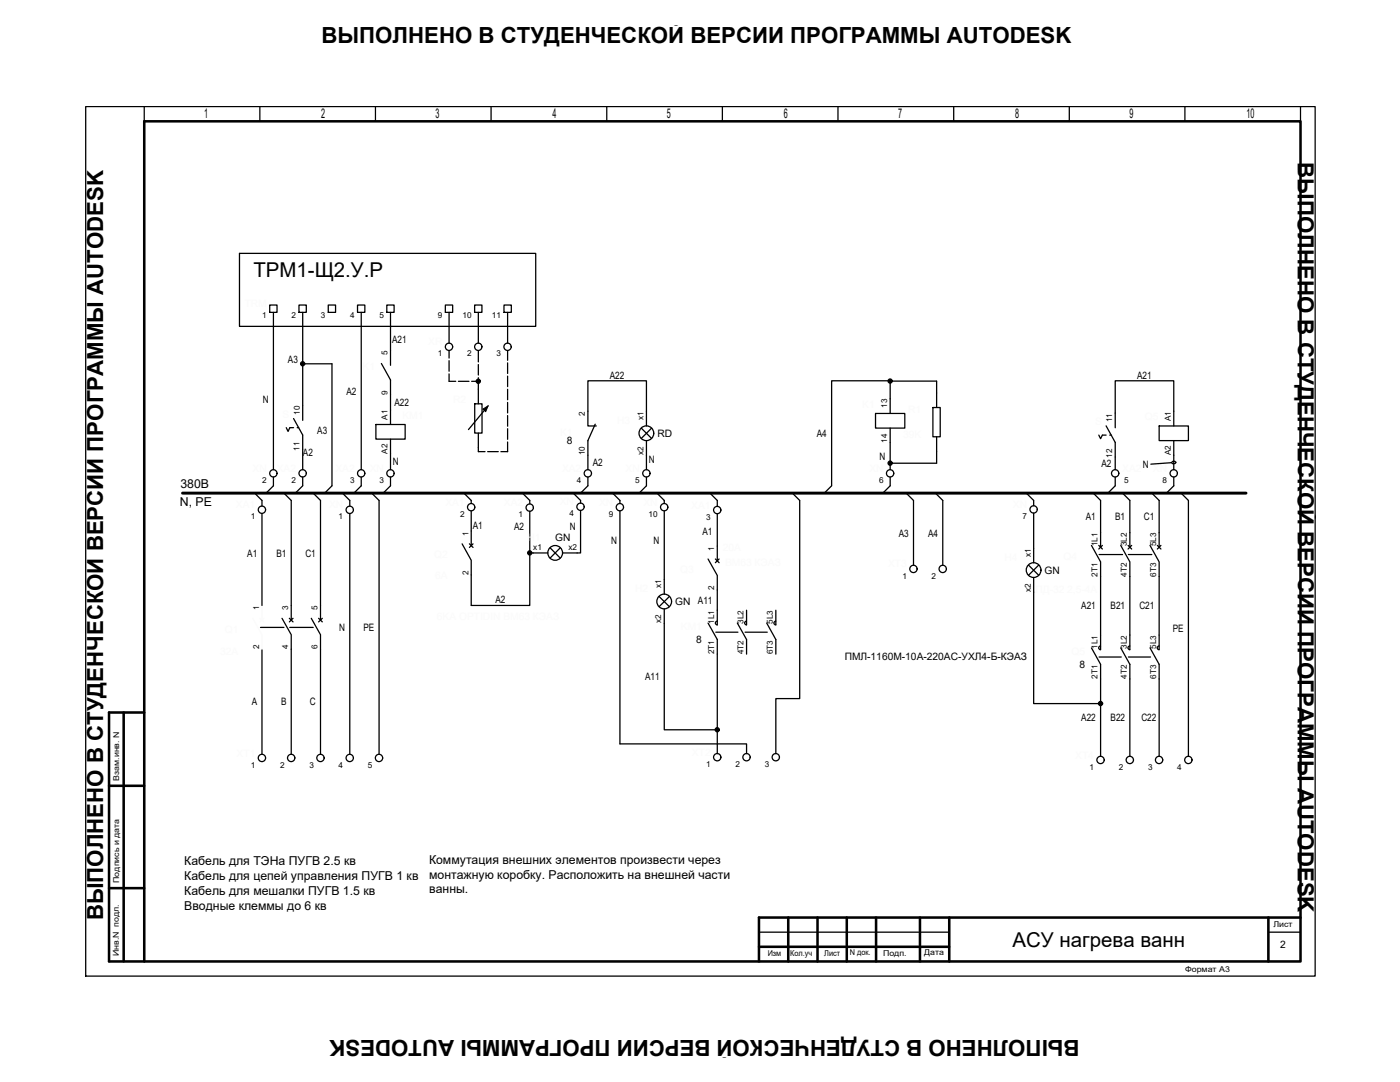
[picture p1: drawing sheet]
<svg xmlns="http://www.w3.org/2000/svg" width="279mm" height="216mm" viewBox="0 0 279 216" stroke-linecap="round" stroke-linejoin="round" font-family="sans-serif">
<!-- layer: 0 -->
<g fill="none" stroke="#000" stroke-width=".25">
<path d="M17.1 21.3h245.4v173.5h-245.4zM28.8 21.3v2.9M51.9 21.3v2.9M74.9 21.3v2.9M98 21.3v2.9M121.1 21.3v2.9M144.2 21.3v2.9M167.2 21.3v2.9M190.3 21.3v2.9M213.4 21.3v2.9M236.5 21.3v2.9M259.5 21.3v2.9"/>
<path d="M47.8 50.6h59.1v14.5h-59.1zM53.8 60.9h1.5v1.4h-1.5zM54.6 62.3v31.4M59.7 60.9h1.4v1.4h-1.4zM60.4 72.6h5.9v24.3l-1.5 1.5h2.9M60.4 62.3v21.6M65.5 60.9h1.5v1.4h-1.5zM71.4 60.9h1.4v1.4h-1.4zM72.1 62.3v31.4M76.1 72.5l1.8 3.3v8.9M77.2 60.9h1.5v1.4h-1.5zM77.9 62.3v10.6"/>
<path d="M88.9 60.9h1.4v1.4h-1.4zM89.6 62.3v6.2M89.6 69.9v1.6M89.6 72v2.1M89.6 74.6v1.5h1.4M91.5 76.1h2.1M94.1 76.1h1.4M94.7 60.9h1.5v1.4h-1.5zM95.5 62.3v6.2M95.5 69.9v2.3M95.5 72.7v2.1M95.5 75.4v5.2"/>
<path d="M100.6 60.9h1.4v1.4h-1.4zM101.3 62.3v6.2M101.3 69.9v2M101.3 72.4v2.1M101.3 75v2.1M101.3 77.7v2.1M177.7 76h9.2v5.3M53.7 98.4h-2.9l1.5 1.5v1.1M54.6 95.2v1.7l-1.5 1.5h2.9M57.1 85.3l.4 .8 .3-.8h.8M58.6 83.5l1.8 3.3v6.9M59.3 85.3h.3"/>
<path d="M59.6 98.4h-2.9l1.4 1.5v23.8M60.4 95.2v1.7l-1.5 1.5h3M65.4 98.4h-2.9l1.5 1.5v23.8M71.3 98.4h-3l1.5 1.5v1.1M72.1 95.2v1.7l-1.5 1.5h3M75 84.7h5.9v2.9h-5.9zM77.1 98.4h-2.9l1.4 1.5v50.6M77.9 95.2v1.7l-1.4 1.5h2.9M77.9 87.6v6.1M94.7 80.6h1.5v5.8h-1.5zM95.5 86.4v3.7h1.3M95.5 98.4h-2.9l1.4 1.5v.6"/>
<path d="M97.3 90.1h2.1M97.4 81l-3.9 4.7M101.3 80.3v2.1M101.3 82.9v2.1M101.3 85.5v2.2M101.3 88.2v1.9h-1.3M107.2 98.4h-2.9l1.4 1.5v.7M117.3 98.4h-2.9l1.5 1.5v.5M117.3 95.2v1.7l-1.4 1.5h2.9M118.8 84.6l-1.5 3.3v5.8M119 85h-1.7v-9h11.7v9M125.2 98.4h-2.9l1.4 1.5v.6"/>
<path d="M128 85.4l2 2.1M129 95.2v1.7l-1.4 1.5h2.9M129 87.9v5.8M130 85.4l-2 2.1M134 98.4h-2.9l1.5 1.5v.6M144.6 98.4h-2.9l1.5 1.5v1.2M161.1 98.4h-3l1.5 1.5v39.5h-4.8v11M174.7 82.5h5.9v2.9h-5.9zM177.7 82.5v-6.5h-11.7v20.9l-1.5 1.5h2.9M177.7 95.2v1.7l-1.5 1.5h2.9M177.7 85.4v8.3M183.8 98.4h-3l1.5 1.5v12.9"/>
<path d="M186.2 81.3h1.4v5.9h-1.4zM186.9 87.2v5.2h-9.2M189.6 98.4h-2.9l1.5 1.5v12.9M207.8 98.4h-3l1.5 1.5v1M219.3 86.8l.3 .7 .4-.7h.7M220.7 85l1.9 3.3v5.4M221.1 98.4h-2.9l1.4 1.5v9.3M221.5 86.8h.3M222.6 95.2v1.7l-1.5 1.5h2.9M226.9 98.4h-2.9l1.5 1.5v9.3M231.3 85h5.9v2.9h-5.9zM232.8 98.4h-2.9l1.4 1.5v9.3"/>
<path d="M233.9 92.2l.6-.2 .2 .3-.2 .2h-.5l-.2-.2-4.1 .3M234.3 95.2v1.7l-1.5 1.5h2.9M234.3 85v-9h-11.7v9.4M234.3 87.9v5.8M238.6 98.4h-2.9l1.5 1.5v51M52.3 102.5v18.3M69.8 102.5v48M93.7 108.5l.7 .7M94 101.9v7M94.4 108.5l-.7 .7M105.7 102v18.8h-11.7v-9l-1.8-3.3M105.7 110.3h3.6"/>
<path d="M109.8 109.3l2 2.1M111.8 109.3l-2 2.1M115.9 101.8v8.5h-3.6M123.7 101.9v46.5h25.3v2M131.5 119l2.1 2.1M132.6 101.9v16.7M133.6 119l-2.1 2.1M141.3 111.5l1.9 3.3v9.9a.37 .37 0 0 1-.4-.4 .37 .37 0 0 1 .3-.4M142.8 111.5l.7 .8M143.2 102.5v9.4M143.5 111.5l-.7 .8M205.3 112.7l2 2.1"/>
<path d="M206.3 115.2v25.2h13.3M206.3 102.4v9.9M207.3 112.7l-2 2.1M217.8 108.8l1.8 3.3v17.5a.37 .37 0 0 1-.3-.3 .37 .37 0 0 1 .3-.4M219.3 108.8l.7 .8M219.4 110.7h4.6M220 108.8l-.7 .8M223.7 108.8l1.8 3.3v17.5a.37 .37 0 0 1-.4-.3 .37 .37 0 0 1 .4-.4M225.1 108.8l.7 .8M225.2 110.7h4.7M225.8 108.8l-.7 .8M229.5 108.8l1.8 3.3v17.5"/>
<path d="M231 108.8l.7 .8M231.7 108.8l-.7 .8M52 125.2h4.7M52.3 129.6v20.9M56.3 123.4l1.8 3.3v23.8M57.7 123.4l.8 .7M57.8 125.2h4.7M58.5 123.4l-.8 .7M62.1 123.4l1.9 3.3v23.8M63.6 123.4l.7 .7M64.3 123.4l-.7 .7M132.6 121.5v24.1h10.6"/>
<path d="M141.3 124.3l1.9 3.3v22.8M142.9 126.1h4.4M147.2 124.3l1.8 3.3v2.9M148.7 126.1h4.4M149 121.8v2.9a.37 .37 0 0 1-.4-.4 .37 .37 0 0 1 .4-.4M153 124.3l1.8 3.3v2.9M154.8 121.8v2.9a.37 .37 0 0 1-.3-.4 .37 .37 0 0 1 .3-.4M217.8 129.3l1.8 3.3v18.3M219.4 131.1h4.4M223.7 129.3l1.8 3.3v18.3M225.2 131.1h4.4M229.5 129.3l1.8 3.3v18.3"/>
<path d="M231.3 128.9a.37 .37 0 0 0-.4 .4 .37 .37 0 0 0 .4 .3M151.5 186h37.9M253.1 186h6.4"/>
<circle cx="60.4" cy="72.6" r=".41"/>
<circle cx="60.4" cy="72.6" r=".26"/>
<circle cx="60.4" cy="72.6" r=".14"/>
<circle cx="89.6" cy="69.2" r=".73"/>
<circle cx="95.5" cy="69.2" r=".73"/>
<circle cx="95.5" cy="76.1" r=".41"/>
<circle cx="95.5" cy="76.1" r=".26"/>
<circle cx="95.5" cy="76.1" r=".14"/>
<circle cx="101.3" cy="69.2" r=".73"/>
<circle cx="177.6" cy="76" r=".41"/>
<circle cx="177.6" cy="76" r=".26"/>
<circle cx="177.6" cy="76" r=".14"/>
<circle cx="54.6" cy="94.4" r=".73"/>
<circle cx="60.4" cy="94.4" r=".73"/>
<circle cx="72.1" cy="94.4" r=".73"/>
<circle cx="77.9" cy="94.4" r=".73"/>
<circle cx="117.3" cy="94.4" r=".73"/>
<circle cx="129" cy="86.4" r="1.47"/>
<circle cx="129" cy="94.4" r=".73"/>
<circle cx="177.6" cy="94.4" r=".73"/>
<circle cx="177.6" cy="92.4" r=".41"/>
<circle cx="177.6" cy="92.4" r=".26"/>
<circle cx="177.6" cy="92.4" r=".14"/>
<circle cx="222.6" cy="94.4" r=".73"/>
<circle cx="234.2" cy="94.4" r=".73"/>
<circle cx="52.3" cy="101.7" r=".73"/>
<circle cx="69.8" cy="101.7" r=".73"/>
<circle cx="94" cy="101.2" r=".73"/>
<circle cx="105.7" cy="101.3" r=".73"/>
<circle cx="105.7" cy="110.3" r=".41"/>
<circle cx="105.7" cy="110.3" r=".26"/>
<circle cx="105.7" cy="110.3" r=".14"/>
<circle cx="110.8" cy="110.3" r="1.47"/>
<circle cx="115.9" cy="101.1" r=".73"/>
<circle cx="123.7" cy="101.2" r=".73"/>
<circle cx="132.6" cy="101.2" r=".73"/>
<circle cx="143.1" cy="101.8" r=".73"/>
<circle cx="182.3" cy="113.5" r=".73"/>
<circle cx="188.1" cy="113.5" r=".73"/>
<circle cx="206.3" cy="113.8" r="1.47"/>
<circle cx="206.3" cy="101.6" r=".73"/>
<circle cx="132.6" cy="120" r="1.47"/>
<circle cx="52.3" cy="151.2" r=".73"/>
<circle cx="58.1" cy="151.2" r=".73"/>
<circle cx="64" cy="151.2" r=".73"/>
<circle cx="69.8" cy="151.2" r=".73"/>
<circle cx="75.6" cy="151.2" r=".73"/>
<circle cx="143.1" cy="151.1" r=".73"/>
<circle cx="143.1" cy="145.6" r=".41"/>
<circle cx="143.1" cy="145.6" r=".26"/>
<circle cx="143.1" cy="145.6" r=".14"/>
<circle cx="149" cy="151.1" r=".73"/>
<circle cx="154.8" cy="151.1" r=".73"/>
<circle cx="219.6" cy="151.6" r=".73"/>
<circle cx="219.6" cy="140.4" r=".41"/>
<circle cx="219.6" cy="140.4" r=".26"/>
<circle cx="219.6" cy="140.4" r=".14"/>
<circle cx="225.5" cy="151.6" r=".73"/>
<circle cx="231.3" cy="151.6" r=".73"/>
<circle cx="237.2" cy="151.6" r=".73"/>
</g>
<path d="M36.4 98.4h212.3" fill="none" stroke="#000" stroke-width=".59"/>
<!-- layer: DESC -->
<path d="M50.4 123.4l1.9 3.3v2.9M51.9 123.4l.7 .7M52.3 120.8v2.9M52.6 123.4l-.7 .7" fill="none" stroke="#fafafa" stroke-width=".25"/>
<!-- layer: 0 -->
<path d="M96.4 81.6l1-.6-.5 1.1z" fill="#000" stroke="#000" stroke-width=".2"/>
<g fill="none" stroke="#000" stroke-width=".51">
<path d="M21.8 156.8h7M24.7 142.2v49.6M28.8 142.2h-7v49.6h237.7v-167.6h-230.7v167.6M21.8 177.2h7M151.5 188.9h37.9M157.3 183.1v8.7M163.2 183.1v8.7M169 183.1v8.7M174.8 183.1v8.7M183.6 183.1v8.7M189.4 183.1v8.7M253.1 183.1v8.7"/>
<path d="M259.5 183.1h-108v8.7"/>
</g>
<g font-size="4.4">
<text x="64.2" y="8.6">ВЫПОЛНЕНО В СТУДЕНЧЕСКОЙ ВЕРСИИ ПРОГРАММЫ AUTODESK</text>
<text x="259" y="32.4" transform="rotate(90 259 32.4)">ВЫПОЛНЕНО В СТУДЕНЧЕСКОЙ ВЕРСИИ ПРОГРАММЫ AUTODESK</text>
<text x="20.6" y="183.7" transform="rotate(-90 20.6 183.7)">ВЫПОЛНЕНО В СТУДЕНЧЕСКОЙ ВЕРСИИ ПРОГРАММЫ AUTODESK</text>
<text x="215.4" y="207.5" transform="rotate(180 215.4 207.5)">ВЫПОЛНЕНО В СТУДЕНЧЕСКОЙ ВЕРСИИ ПРОГРАММЫ AUTODESK</text>
</g>
<g font-size="4.1">
<text x="50.6" y="55.3">ТРМ1-Щ2.У.Р</text>
<text x="202.1" y="188.9">АСУ нагрева ванн</text>
</g>
<g font-size="2.7">
<text x="40.7" y="23.5">1</text>
<text x="64.1" y="23.5">2</text>
<text x="86.9" y="23.5">3</text>
<text x="110.3" y="23.5">4</text>
<text x="133.1" y="23.5">5</text>
<text x="156.4" y="23.5">6</text>
<text x="179.2" y="23.5">7</text>
<text x="202.6" y="23.5">8</text>
<text x="225.4" y="23.5">9</text>
<text x="248.8" y="23.5">10</text>
</g>
<g font-size="2.4">
<text x="35.9" y="101">N, PE</text>
<text x="36" y="97.4">380В</text>
<text x="36.8" y="172.6">Кабель для ТЭНа ПУГВ 2.5 кв</text>
<text x="85.6" y="172.4">Коммутация внешних элементов произвести через</text>
<text x="36.8" y="175.6">Кабель для цепей управления ПУГВ 1 кв</text>
<text x="36.8" y="178.6">Кабель для мешалки ПУГВ 1.5 кв</text>
<text x="85.6" y="175.3">монтажную коробку. Расположить на внешней части</text>
<text x="85.7" y="178.3">ванны.</text>
<text x="36.8" y="181.5">Вводные клеммы до 6 кв</text>
</g>
<g font-size="2">
<text x="78.2" y="68.5">A21</text>
<text x="57.5" y="72.4">A3</text>
<text x="121.7" y="75.6">A22</text>
<text x="226.9" y="75.6">A21</text>
<text x="52.5" y="80.4">N</text>
<text x="69.2" y="78.8">A2</text>
<text x="78.7" y="81">A22</text>
<text x="63.3" y="86.6">A3</text>
<text x="113.1" y="88.7">8</text>
<text x="131.2" y="87.2">RD</text>
<text x="163" y="87.2">A4</text>
<text x="60.5" y="90.9">A2</text>
<text x="78.4" y="92.9">N</text>
<text x="118.3" y="93">A2</text>
<text x="129.5" y="92.5">N</text>
<text x="175.5" y="91.8">N</text>
<text x="219.8" y="93.3">A2</text>
<text x="228.1" y="93.4">N</text>
<text x="94.3" y="105.6">A1</text>
<text x="102.6" y="105.7">A2</text>
<text x="110.8" y="107.9">GN</text>
<text x="113.7" y="105.8">N</text>
<text x="140.2" y="106.7">A1</text>
<text x="179.4" y="107.1">A3</text>
<text x="185.2" y="107.1">A4</text>
<text x="216.7" y="103.8">A1</text>
<text x="222.5" y="103.8">B1</text>
<text x="228.3" y="103.8">C1</text>
<text x="49.3" y="111.1">A1</text>
<text x="55.2" y="111.1">B1</text>
<text x="60.9" y="111.1">C1</text>
<text x="122" y="108.6">N</text>
<text x="130.5" y="108.5">N</text>
<text x="208.5" y="114.5">GN</text>
<text x="67.7" y="125.9">N</text>
<text x="72.5" y="125.9">PE</text>
<text x="98.9" y="120.4">A2</text>
<text x="134.7" y="120.8">GN</text>
<text x="139.3" y="120.5">A11</text>
<text x="215.8" y="121.6">A21</text>
<text x="221.6" y="121.6">B21</text>
<text x="227.4" y="121.6">C21</text>
<text x="138.9" y="128.3">8</text>
<text x="168.6" y="131.7">ПМЛ-1160М-10А-220AC-УХЛ4-Б-КЭАЗ</text>
<text x="234.1" y="126.1">PE</text>
<text x="128.7" y="135.8">A11</text>
<text x="215.4" y="133.3">8</text>
<text x="50.2" y="140.8">A</text>
<text x="56.1" y="140.8">B</text>
<text x="61.8" y="140.8">C</text>
<text x="215.8" y="143.9">A22</text>
<text x="221.6" y="143.9">B22</text>
<text x="227.8" y="143.9">C22</text>
<text x="255.5" y="189.2">2</text>
</g>
<g font-size="2" fill="#fafafa">
<text x="111.8" y="86.9">K1</text>
<text x="55.2" y="94.2">XA2</text>
<text x="230.1" y="94.2">XN</text>
<text x="105.3" y="107.9">H1</text>
<text x="205.3" y="118.3">АПД-32 2,5-4А</text>
</g>
<g font-size="1.6">
<text x="52.3" y="63.5">1</text>
<text x="58.2" y="63.5">2</text>
<text x="64" y="63.5">3</text>
<text x="69.9" y="63.5">4</text>
<text x="75.7" y="63.5">5</text>
<text x="87.4" y="63.5">9</text>
<text x="92.3" y="63.5">10</text>
<text x="98.2" y="63.5">11</text>
<text x="77.3" y="70.9" transform="rotate(-90 77.3 70.9)">5</text>
<text x="87.4" y="71.1">1</text>
<text x="93.2" y="71.1">2</text>
<text x="99.1" y="71.1">3</text>
<text x="59.8" y="82.8" transform="rotate(-90 59.8 82.8)">10</text>
<text x="77.3" y="83.8" transform="rotate(-90 77.3 83.8)">A1</text>
<text x="77.3" y="78.7" transform="rotate(-90 77.3 78.7)">9</text>
<text x="116.7" y="83" transform="rotate(-90 116.7 83)">2</text>
<text x="128.4" y="83.8" transform="rotate(-90 128.4 83.8)">x1</text>
<text x="177.1" y="81.4" transform="rotate(-90 177.1 81.4)">13</text>
<text x="59.8" y="89.9" transform="rotate(-90 59.8 89.9)">11</text>
<text x="177.1" y="88.3" transform="rotate(-90 177.1 88.3)">14</text>
<text x="222" y="84.3" transform="rotate(-90 222 84.3)">11</text>
<text x="233.7" y="84.1" transform="rotate(-90 233.7 84.1)">A1</text>
<text x="77.3" y="90.5" transform="rotate(-90 77.3 90.5)">A2</text>
<text x="116.7" y="90.8" transform="rotate(-90 116.7 90.8)">10</text>
<text x="128.4" y="90.8" transform="rotate(-90 128.4 90.8)">x2</text>
<text x="221.9" y="91.4" transform="rotate(-90 221.9 91.4)">12</text>
<text x="233.7" y="90.8" transform="rotate(-90 233.7 90.8)">A2</text>
<text x="52.3" y="96.4">2</text>
<text x="58.2" y="96.4">2</text>
<text x="69.9" y="96.4">3</text>
<text x="75.7" y="96.4">3</text>
<text x="115.1" y="96.4">4</text>
<text x="126.8" y="96.4">5</text>
<text x="175.4" y="96.4">6</text>
<text x="224.3" y="96.4">5</text>
<text x="232" y="96.4">8</text>
<text x="50.1" y="103.6">1</text>
<text x="67.6" y="103.6">1</text>
<text x="91.8" y="103.1">2</text>
<text x="93.5" y="106.9" transform="rotate(-90 93.5 106.9)">1</text>
<text x="103.5" y="103.2">1</text>
<text x="113.6" y="103">4</text>
<text x="121.5" y="103.1">9</text>
<text x="129.4" y="103.1">10</text>
<text x="140.9" y="103.7">3</text>
<text x="204.1" y="103.5">7</text>
<text x="106.4" y="109.7">x1</text>
<text x="113.5" y="109.7">x2</text>
<text x="142.6" y="109.9" transform="rotate(-90 142.6 109.9)">1</text>
<text x="205.7" y="111.1" transform="rotate(-90 205.7 111.1)">x1</text>
<text x="219.1" y="109" transform="rotate(-90 219.1 109)">1L1</text>
<text x="224.9" y="109" transform="rotate(-90 224.9 109)">3L2</text>
<text x="230.7" y="109" transform="rotate(-90 230.7 109)">5L3</text>
<text x="93.5" y="114.7" transform="rotate(-90 93.5 114.7)">2</text>
<text x="132" y="117.4" transform="rotate(-90 132 117.4)">x1</text>
<text x="142.6" y="117.7" transform="rotate(-90 142.6 117.7)">2</text>
<text x="180.1" y="115.4">1</text>
<text x="185.9" y="115.4">2</text>
<text x="205.7" y="118.1" transform="rotate(-90 205.7 118.1)">x2</text>
<text x="219.1" y="115" transform="rotate(-90 219.1 115)">2T1</text>
<text x="224.9" y="115" transform="rotate(-90 224.9 115)">4T2</text>
<text x="230.7" y="115" transform="rotate(-90 230.7 115)">6T3</text>
<text x="51.7" y="121.7" transform="rotate(-90 51.7 121.7)">1</text>
<text x="57.5" y="121.7" transform="rotate(-90 57.5 121.7)">3</text>
<text x="63.4" y="121.7" transform="rotate(-90 63.4 121.7)">5</text>
<text x="132" y="124.4" transform="rotate(-90 132 124.4)">x2</text>
<text x="142.6" y="124.5" transform="rotate(-90 142.6 124.5)">1L1</text>
<text x="148.4" y="124.5" transform="rotate(-90 148.4 124.5)">3L2</text>
<text x="154.2" y="124.5" transform="rotate(-90 154.2 124.5)">5L3</text>
<text x="51.7" y="129.6" transform="rotate(-90 51.7 129.6)">2</text>
<text x="57.5" y="129.6" transform="rotate(-90 57.5 129.6)">4</text>
<text x="63.4" y="129.6" transform="rotate(-90 63.4 129.6)">6</text>
<text x="142.6" y="130.5" transform="rotate(-90 142.6 130.5)">2T1</text>
<text x="148.4" y="130.5" transform="rotate(-90 148.4 130.5)">4T2</text>
<text x="154.2" y="130.5" transform="rotate(-90 154.2 130.5)">6T3</text>
<text x="219.1" y="129.4" transform="rotate(-90 219.1 129.4)">1L1</text>
<text x="224.9" y="129.4" transform="rotate(-90 224.9 129.4)">3L2</text>
<text x="230.7" y="129.4" transform="rotate(-90 230.7 129.4)">5L3</text>
<text x="219.1" y="135.5" transform="rotate(-90 219.1 135.5)">2T1</text>
<text x="224.9" y="135.5" transform="rotate(-90 224.9 135.5)">4T2</text>
<text x="230.7" y="135.5" transform="rotate(-90 230.7 135.5)">6T3</text>
<text x="23.8" y="155.8" transform="rotate(-90 23.8 155.8)">Взам.инв. N</text>
<text x="50.1" y="153.2">1</text>
<text x="55.9" y="153.2">2</text>
<text x="61.7" y="153.2">3</text>
<text x="67.6" y="153.2">4</text>
<text x="73.4" y="153.2">5</text>
<text x="140.9" y="153">1</text>
<text x="146.8" y="153">2</text>
<text x="152.6" y="153">3</text>
<text x="217.4" y="153.6">1</text>
<text x="223.3" y="153.6">2</text>
<text x="229.1" y="153.6">3</text>
<text x="234.9" y="153.6">4</text>
<text x="23.8" y="176.2" transform="rotate(-90 23.8 176.2)">Подпись и дата</text>
<text x="254.1" y="185.1">Лист</text>
<text x="23.7" y="190.8" transform="rotate(-90 23.7 190.8)">Инв.N подл.</text>
<text x="153.2" y="190.7">Изм</text>
<text x="157.7" y="190.7">Кол.уч</text>
<text x="164.5" y="190.7">Лист</text>
<text x="169.6" y="190.6">N док.</text>
<text x="176.2" y="190.7">Подп.</text>
<text x="184.4" y="190.6">Дата</text>
<text x="236.5" y="193.9">Формат А3</text>
</g>
</svg>
